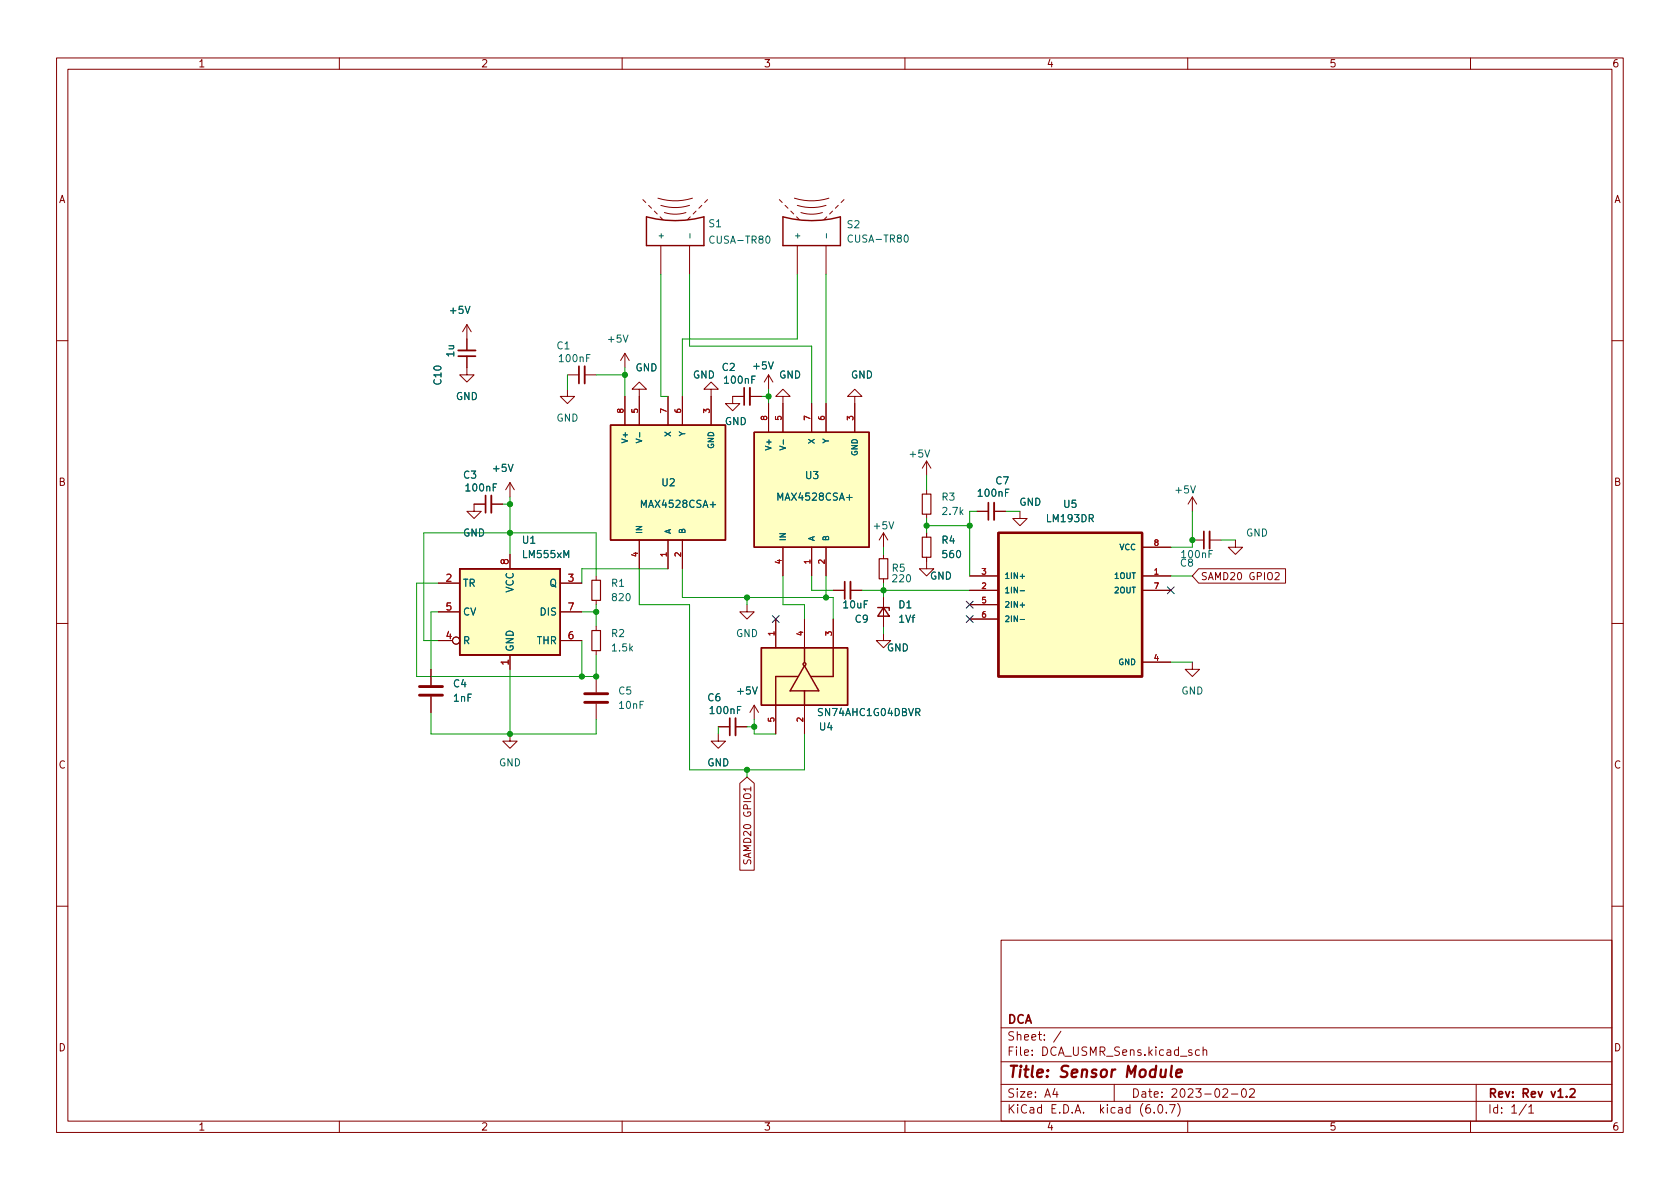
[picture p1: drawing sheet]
<svg xmlns="http://www.w3.org/2000/svg" width="297mm" height="210mm" viewBox="0 0 297 210" stroke-linecap="round" stroke-linejoin="round" font-family="sans-serif">
<g fill="none" stroke="#840000" stroke-width=".18">
<path d="M10 10.2h277v190.1h-277zM12 12.2h273v186.1h-273zM60 10.2v2M110 10.2v2M160 10.2v2M210 10.2v2M260 10.2v2M113.7 35.3l.5 .5M114.7 36.3l.5 .5M115.7 37.3l.5 .5M116.3 35a10.1 10.1 0 0 0 6.1 0M116.7 38.3l.5 .6"/>
<path d="M116.8 36.3l2.2 .4 1.5-.1 1.4-.3M117.5 37.6l1.6 .3 1.1-.1 1.1-.2M122 38.3l-.5 .6M123.1 37.3l-.5 .5M124.1 36.3l-.5 .5M125.1 35.3l-.5 .5M137.8 35.3l.5 .5M138.8 36.3l.5 .5M139.8 37.3l.5 .5M140.5 35a10.1 10.1 0 0 0 6.1 0M140.8 38.3l.6 .6M141 36.3l2.1 .4 1.5-.1 1.4-.3"/>
<path d="M141.6 37.6l1.6 .3 1.1-.1 1.1-.2M146.2 38.3l-.5 .6M147.2 37.3l-.5 .5M148.2 36.3l-.5 .5M149.2 35.3l-.5 .5M82.5 57.4l-.7 1.3M82.5 57.4v4.6M82.5 57.4l.8 1.3M116.8 43.4v5.1M121.9 43.4v5.1M141 43.4v5.1M146 43.4v5.1"/>
<path d="M10 60.2h2M82.5 63v3.3h1.3l-1.3 1.3-1.2-1.3h1.2M100.3 68.8v1.3h1.3l-1.3 1.3-1.2-1.3h1.2M100.3 66.3h2.1M103.4 66.3h2M110.5 62.5v2.5M110.5 70.1v5.1M110.5 62.5l-.8 1.2M110.5 62.5l.8 1.2M113 68.8h1.3l-1.3-1.2-1.2 1.2h1.2v6.4M118.1 70.1v5.1M120.6 70.1v5.1"/>
<path d="M125.7 68.8h1.3l-1.3-1.2-1.2 1.2h1.2v6.4M131.6 70.1h-2.1v1.3h1.3l-1.3 1.2-1.2-1.2h1.2M132.6 70.1h2M135.9 66.3v2.5M135.9 71.4v5M135.9 66.3l-.8 1.3M135.9 66.3l.8 1.3M138.4 70.1h1.3l-1.3-1.3-1.2 1.3h1.2v6.3M143.5 71.4v5M146 71.4v5M151.1 70.1h1.3l-1.3-1.3-1.2 1.3h1.2v6.3M285 60.2h2"/>
<path d="M85.9 89.1h-2.1v1.3h1.3l-1.3 1.3-1.3-1.3h1.3M86.9 89.1h2M90.2 85.3l-.8 1.3M90.2 85.3v2.6M90.2 98v2.6M90.2 85.3l.7 1.3M113 95.5v5.1M118.1 95.5v5.1M120.6 95.5v5.1M138.4 96.8v5M143.5 96.8v5M146 96.8v5"/>
<path d="M156.2 94.2l-.8 1.3M156.2 94.2v2.6M156.2 98v.8M156.2 94.2l.8 1.3M163.8 98.5v2.1h1.3l-1.3 1.2-1.2-1.2h1.2M163.8 81.5v2.6M163.8 86.6v.8M163.8 90.9v.8M163.8 94.2v.8M163.8 81.5l-.7 1.3M163.8 81.5l.8 1.3M172.7 90.4h2.1"/>
<path d="M175.8 90.4h2M180.3 90.4v1.3h1.3l-1.3 1.3-1.2-1.3h1.2M201.9 96.8h5.1M210.8 95.5h2.1M210.8 87.9l-.7 1.2M210.8 87.9v2.5M210.8 87.9l.8 1.2M213.9 95.5h2M218.4 95.5v1.3h1.3l-1.3 1.2-1.2-1.2h1.2M10 110.2h2M76.2 118.4v2.8M77.5 103.1h3.8"/>
<path d="M77.5 113.3h2.5M77.5 108.2h3.8M90.2 115.8v2.6M99.1 103.1h3.8M99.1 113.3h3.8M99.1 108.2h3.8M105.4 101.8v.8M105.4 106.2v.7M105.4 110.7v.8M105.4 115.1v.7M105.4 119.6v2.8M132.1 106.9v1.3h1.2l-1.2 1.3-1.3-1.3h1.3"/>
<path d="M137.2 109.5v5M142.2 109.5v5M147.3 104.4h2.1M147.3 109.5v5M150.4 104.4h2M156.2 112v1.3h1.3l-1.3 1.2-1.3-1.2h1.3M156.2 102.4v.7M156.2 105.7v5M171.4 101.8h5.1M171.4 104.4h5.1M171.4 106.9h5.1M171.4 109.5h5.1"/>
<path d="M201.9 101.8h5.1M201.9 104.4h5.1M201.9 117.1h5.1M210.8 117.1v1.3h1.3l-1.3 1.2-1.3-1.2h1.3M211.9 100.6h15.4v2.5h-15.4l-1.1-1.3zM225.4 101.4l.5-.2 .3 .4-.8 .9h.8M285 110.2h2M76.2 123.2v2.8M90.2 129.8v1.3h1.2l-1.2 1.2-1.3-1.2h1.3M105.4 124.5v2.7M127 129.8v1.3h1.3l-1.3 1.2-1.3-1.2h1.3M127 128.5h2"/>
<path d="M130 128.5h2.1M130.8 138.5l1.3-1.1 1.3 1.1v15.4h-2.6zM133.3 124.7l-.7 1.3M133.3 124.7v2.5M133.3 124.7l.8 1.3M137.2 124.7v5.1M142.2 124.7v5.1M131.5 152v.5l.2 .3 .3-.2 .3-.5h.3l.1 .2v.5M10 160.2h2M177 166.3h108v32h-108zM285 160.2h2M60 198.3v2"/>
<path d="M110 198.3v2M160 198.3v2M177 194.8h108M177 191.8h108M177 187.8h108M177 181.8h108M186.5 192.5l-.4 1h1M186.9 193v1M187.6 182.4l-1.3 1.9M197 191.8v3M204.1 196.7v.1M204.9 195.4l.2-.1a.81 .81 0 0 1 .6 .7 .81 .81 0 0 1-.3 .8h-.2a.81 .81 0 0 1-.6-.6 .81 .81 0 0 1 .3-.8z"/>
<path d="M206.2 196.7v.1M206.8 195.3h1l-.7 1.5M208.2 195.1a1.72 1.72 0 0 1 0 2.3M210 198.3v2M210.7 185.7l-.3-.1-.3 .2 .1 .3 .5 .1v.4h-.6M212.1 185.7l-.5-.1-.2 .3v.4l.1 .3h.6M212.7 185.8l.2-.2 .4 .1 .1 .9M212.7 185.1v1.5M216.2 192.7l.6-.2 .2 .2 .1 .3-1 1h1M217.7 193.5h1.2M219.7 192.6l.2-.1a.81 .81 0 0 1 .5 .7 .81 .81 0 0 1-.3 .8h-.1a.81 .81 0 0 1-.6-.6 .81 .81 0 0 1 .3-.8zM220.9 192.7l.6-.2 .2 .2 .1 .3-.9 1h.9"/>
<path d="M260 198.3v2M261 191.8v6.5M269.9 195.3l-1.3 1.9M270.3 195.8l.4-.5v1.5M270.3 196.8h.9"/>
<circle cx="80.6" cy="113.3" r=".63"/>
</g>
<path d="M81 63h3.1M102.4 64.8v3M131.6 68.6v3M85.9 87.6v3.1M174.8 88.9v3M212.9 94v3M149.4 102.9v3M129 127v3M277.6 192.7l.6-.2 .2 .2 .1 .3-.9 1h.9" fill="none" stroke="#840000" stroke-width=".3"/>
<path d="M207.2 188.5l-.2 1.7 .2 .3M208 189.8l1-.2-.1-.4-.2-.1-.6 .1-.2 1 .3 .3 .6-.1" fill="none" stroke="#840000" stroke-width=".4"/>
<path d="M155.4 98.8h1.6v3.6h-1.6zM163.1 95h1.5v3.5h-1.5zM163.1 87.4h1.5v3.5h-1.5zM104.6 111.5h1.6v3.6h-1.6zM104.6 102.6h1.6v3.6h-1.6z" fill="none" stroke="#840000" stroke-width=".2"/>
<g fill="none" stroke="#840000" stroke-width=".25">
<path d="M114.3 38.3a19.6 19.6 0 0 0 10.2 0v5.1h-10.2zM138.4 38.3a19.6 19.6 0 0 0 10.2 0v5.1h-10.2zM107.9 75.2h20.4v20.3h-20.4zM133.3 76.4h20.4v20.4h-20.4zM81.3 100.6h17.8v15.2h-17.8zM134.6 114.5h15.3v10.2h-15.3zM141.1 119.6h-3.9v5.1M142.2 114.5v2.6M142.2 117.7l2.6 4.5h-5.1zM147.3 114.5v5.1h-3.9M155.2 107.4h2v.5M156.2 107.4l1 1.6h-2z"/>
<path d="M142.2 122.2v2.5"/>
<circle cx="142.2" cy="117.4" r=".25"/>
</g>
<path d="M122 41.3v.8M146.1 41.3v.8M112.5 77.6l1 .4-1 .3M137.9 78.9l1 .3-1 .4M180.4 104.5h.8M180.4 101.9h.8M180.4 107h.8M180.4 109.5h.8" fill="none" stroke="#006464" stroke-width=".18"/>
<path d="M74.2 122.9h4M74.2 121.4h4M103.4 124.2h4M103.4 122.7h4" fill="none" stroke="#840000" stroke-width=".51"/>
<path d="M81 62h3.1M103.4 64.8v3M132.6 68.6v3M86.9 87.6v3.1M175.8 88.9v3M213.9 94v3M150.4 102.9v3M130 127v3" fill="none" stroke="#840000" stroke-width=".33"/>
<g fill="#ffffc2" stroke="#ffffc2" stroke-width=".18">
<path d="M176.5 94.2h25.4v25.4h-25.4z"/>
<path d="M133.3 76.4h20.4v20.4h-20.4z"/>
<path d="M81.3 100.6h17.8v15.2h-17.8z"/>
<path d="M107.9 75.2h20.4v20.3h-20.4z"/>
<path d="M134.6 114.5h15.3v10.2h-15.3z"/>
</g>
<path d="M176.5 94.2h25.4v25.4h-25.4z" fill="none" stroke="#840000" stroke-width=".41"/>
<g fill="none" stroke="#009600" stroke-width=".18">
<path d="M116.8 48.5v21.6h1.3M121.9 48.5v12.7h21.6v10.2M141 48.5v11.4h-20.4v10.2M146 48.5v22.9M100.3 66.3v2.5M105.4 66.3h5.1M110.5 65v5.1M134.6 70.1h1.3M135.9 68.8v2.6M88.9 89.1h1.3M90.2 87.9v10.1M156.2 96.8v1.2"/>
<path d="M163.8 93h7.6M163.8 84.1v2.5M163.8 91.7v2.5M172.7 90.4h-1.3v11.4M177.8 90.4h2.5M210.8 90.4v6.4h-3.8M215.9 95.5h2.5M77.5 103.1h-3.8v16.5h31.7v-3.8M77.5 108.2h-1.3v10.2M90.2 118.4v11.4M102.9 108.2h2.5M102.9 113.3v6.3"/>
<path d="M105.4 101.8v-7.6h-30.5v19.1h2.6M105.4 106.9v3.8M113 100.6v6.3h8.9v29.2h20.3v-6.3M118.1 100.6h-15.2v2.5M120.6 100.6v5.1h26.7v3.8M132.1 105.7v1.2M138.4 101.8v5.1h3.8v2.6M143.5 101.8v2.6h3.8M146 101.8v3.9M152.4 104.4h19M156.2 103.1v2.6M156.2 110.7v1.3"/>
<path d="M207 117.1h3.8M207 101.8h3.8M76.2 126v3.8h29.2v-2.6M127 128.5v1.3M132.1 128.5h1.2M132.1 136.1v1.3M133.3 127.2v2.6h3.9"/>
</g>
<path d="M136.6 108.9l1.2 1.2M137.8 108.9l-1.2 1.2M170.8 108.9l1.3 1.2M170.8 106.3l1.3 1.2M172.1 108.9l-1.3 1.2M172.1 106.3l-1.3 1.2M206.4 103.8l1.2 1.2M207.6 103.8l-1.2 1.2" fill="none" stroke="#000084" stroke-width=".18"/>
<g fill="#009600" stroke="#009600" stroke-width=".18">
<circle cx="105.4" cy="119.6" r=".46"/>
<circle cx="90.2" cy="129.8" r=".46"/>
<circle cx="102.9" cy="119.6" r=".46"/>
<circle cx="210.8" cy="95.5" r=".46"/>
<circle cx="171.4" cy="93" r=".46"/>
<circle cx="163.8" cy="93" r=".46"/>
<circle cx="132.1" cy="105.7" r=".46"/>
<circle cx="135.9" cy="70.1" r=".46"/>
<circle cx="110.5" cy="66.3" r=".46"/>
<circle cx="156.2" cy="104.4" r=".46"/>
<circle cx="133.3" cy="128.5" r=".46"/>
<circle cx="146" cy="105.7" r=".46"/>
<circle cx="132.1" cy="136.1" r=".46"/>
<circle cx="90.2" cy="89.1" r=".46"/>
<circle cx="105.4" cy="108.2" r=".46"/>
<circle cx="90.2" cy="94.2" r=".46"/>
</g>
<text font-size="2.8" fill="#840000" x="178" y="190.6">Title: Sensor Module</text>
<g font-size="2.1" fill="#840000">
<text x="178" y="184">Sheet: /</text>
<text x="178" y="181">DCA</text>
<text x="178" y="186.7">File: DCA_USMR_Sens.kicad_sch</text>
<text x="178" y="196.9">KiCad E.D.A. kicad (6.0.7)</text>
<text x="178" y="194.1">Size: A4</text>
<text x="200" y="194.1">Date: 2023-02-02</text>
<text x="263" y="194.1">Rev: Rev v1.2</text>
<text x="263" y="196.9">Id: 1/1</text>
</g>
<g font-size="1.8" fill="#840000">
<text x="35" y="11.9">1</text>
<text x="85" y="11.9">2</text>
<text x="135" y="11.9">3</text>
<text x="185" y="11.9">4</text>
<text x="235" y="11.9">5</text>
<text x="285" y="11.9">6</text>
<text x="10.3" y="35.9">A</text>
<text x="285.3" y="35.9">A</text>
<text x="10.3" y="85.9">B</text>
<text x="285.3" y="85.9">B</text>
<text x="212.2" y="102.6">SAMD20 GPIO2</text>
<text x="10.3" y="135.9">C</text>
<text x="285.3" y="135.9">C</text>
<text x="132.8" y="151.9" transform="rotate(-90 132.8 151.9)">SAMD20 GPIO1</text>
<text x="10.3" y="185.9">D</text>
<text x="285.3" y="185.9">D</text>
<text x="35" y="199.9">1</text>
<text x="85" y="199.9">2</text>
<text x="135" y="199.9">3</text>
<text x="185" y="199.9">4</text>
<text x="235" y="199.9">5</text>
<text x="285" y="199.9">6</text>
</g>
<g font-size="1.8" fill="#006464">
<text x="125.4" y="40.2">S1</text>
<text x="149.8" y="40.3">S2</text>
<text x="125.8" y="43.1">CUSA-TR80</text>
<text x="150.3" y="42.9">CUSA-TR80</text>
<text x="79.7" y="55.5">+5V</text>
<text x="80.3" y="63.1" transform="rotate(-90 80.3 63.1)">1u</text>
<text x="98.5" y="61.8">C1</text>
<text x="99" y="64">100nF</text>
<text x="107.6" y="60.6">+5V</text>
<text x="112.3" y="65.7">GND</text>
<text x="127.7" y="65.6">C2</text>
<text x="133.3" y="65.3">+5V</text>
<text x="78" y="68" transform="rotate(-90 78 68)">C10</text>
<text x="80.6" y="70.7">GND</text>
<text x="122.5" y="66.9">GND</text>
<text x="128.2" y="67.8">100nF</text>
<text x="137.7" y="66.9">GND</text>
<text x="150.4" y="66.9">GND</text>
<text x="98.4" y="74.5">GND</text>
<text x="128.1" y="75.2">GND</text>
<text x="87.3" y="83.4">+5V</text>
<text x="161" y="80.9">+5V</text>
<text x="82" y="84.6">C3</text>
<text x="82.5" y="86.9">100nF</text>
<text x="113.7" y="89.8">MAX4528CSA+</text>
<text x="117.1" y="86">U2</text>
<text x="137.8" y="88.5">MAX4528CSA+</text>
<text x="142.5" y="84.7">U3</text>
<text x="166.6" y="88.5">R3</text>
<text x="173.1" y="87.8">100nF</text>
<text x="176.1" y="85.6">C7</text>
<text x="180.2" y="89.4">GND</text>
<text x="188.1" y="89.8">U5</text>
<text x="208" y="87.2">+5V</text>
<text x="81.9" y="94.9">GND</text>
<text x="154.6" y="93.6">+5V</text>
<text x="166.8" y="91.1">2.7k</text>
<text x="185.2" y="92.3">LM193DR</text>
<text x="220.3" y="94.9">GND</text>
<text x="92.4" y="96.1">U1</text>
<text x="92.6" y="98.7">LM555xM</text>
<text x="157.8" y="101.1">R5</text>
<text x="166.6" y="96.1">R4</text>
<text x="166.8" y="98.7">560</text>
<text x="208.7" y="100.2">C8</text>
<text x="209.1" y="98.7">100nF</text>
<text x="81.8" y="103.8">TR</text>
<text x="90.8" y="104.8" transform="rotate(-90 90.8 104.8)">VCC</text>
<text x="97.2" y="103.8">Q</text>
<text x="108.1" y="103.8">R1</text>
<text x="108.4" y="106.3">820</text>
<text x="149.2" y="107.6">10uF</text>
<text x="157.9" y="103">220</text>
<text x="158.9" y="107.6">D1</text>
<text x="164.4" y="102.5">GND</text>
<text x="81.8" y="113.9">R</text>
<text x="81.8" y="108.8">CV</text>
<text x="94.9" y="113.9">THR</text>
<text x="95.6" y="108.8">DIS</text>
<text x="108.1" y="112.6">R2</text>
<text x="130.1" y="112.6">GND</text>
<text x="151.2" y="110.1">C9</text>
<text x="159" y="110.1">1Vf</text>
<text x="90.8" y="115.3" transform="rotate(-90 90.8 115.3)">GND</text>
<text x="108.3" y="115.2">1.5k</text>
<text x="156.8" y="115.2">GND</text>
<text x="80.2" y="121.5">C4</text>
<text x="80.2" y="124.1">1nF</text>
<text x="109.4" y="122.8">C5</text>
<text x="109.6" y="125.3">10nF</text>
<text x="125.2" y="124">C6</text>
<text x="130.5" y="122.8">+5V</text>
<text x="208.9" y="122.8">GND</text>
<text x="125.7" y="126.3">100nF</text>
<text x="144.9" y="126.6">SN74AHC1G04DBVR</text>
<text x="144.9" y="129.2">U4</text>
<text x="88.2" y="135.5">GND</text>
<text x="125" y="135.5">GND</text>
</g>
<g font-size="1.8" fill="#a90000">
<text x="89.9" y="99.8" transform="rotate(-90 89.9 99.8)">8</text>
<text x="78.9" y="102.9">2</text>
<text x="78.9" y="107.9">5</text>
<text x="100.5" y="102.9">3</text>
<text x="100.5" y="107.9">7</text>
<text x="78.9" y="113">4</text>
<text x="100.5" y="113">6</text>
<text x="89.9" y="117.6" transform="rotate(-90 89.9 117.6)">1</text>
</g>
<g font-size="1.4" fill="#006464">
<text x="117.3" y="42.4" transform="rotate(-90 117.3 42.4)">+</text>
<text x="141.5" y="42.4" transform="rotate(-90 141.5 42.4)">+</text>
<text x="111" y="78" transform="rotate(-90 111 78)">V+</text>
<text x="113.5" y="77.6" transform="rotate(-90 113.5 77.6)">V-</text>
<text x="118.6" y="77.1" transform="rotate(-90 118.6 77.1)">X</text>
<text x="121.2" y="77.1" transform="rotate(-90 121.2 77.1)">Y</text>
<text x="126.2" y="79.3" transform="rotate(-90 126.2 79.3)">GND</text>
<text x="136.4" y="79.2" transform="rotate(-90 136.4 79.2)">V+</text>
<text x="138.9" y="78.9" transform="rotate(-90 138.9 78.9)">V-</text>
<text x="144" y="78.4" transform="rotate(-90 144 78.4)">X</text>
<text x="146.6" y="78.4" transform="rotate(-90 146.6 78.4)">Y</text>
<text x="151.6" y="80.6" transform="rotate(-90 151.6 80.6)">GND</text>
<text x="113.5" y="94.5" transform="rotate(-90 113.5 94.5)">IN</text>
<text x="118.6" y="94.5" transform="rotate(-90 118.6 94.5)">A</text>
<text x="121.2" y="94.5" transform="rotate(-90 121.2 94.5)">B</text>
<text x="138.9" y="95.8" transform="rotate(-90 138.9 95.8)">IN</text>
<text x="144" y="95.8" transform="rotate(-90 144 95.8)">A</text>
<text x="146.6" y="95.8" transform="rotate(-90 146.6 95.8)">B</text>
<text x="197.9" y="97.3">VCC</text>
<text x="177.5" y="104.9">1IN-</text>
<text x="177.5" y="102.4">1IN+</text>
<text x="177.5" y="107.4">2IN+</text>
<text x="197.1" y="102.4">1OUT</text>
<text x="197.1" y="104.9">2OUT</text>
<text x="177.5" y="110">2IN-</text>
<text x="197.8" y="117.6">GND</text>
</g>
<g font-size="1.4" fill="#a90000">
<text x="110.2" y="73" transform="rotate(-90 110.2 73)">8</text>
<text x="112.8" y="73" transform="rotate(-90 112.8 73)">5</text>
<text x="117.9" y="73" transform="rotate(-90 117.9 73)">7</text>
<text x="120.4" y="73" transform="rotate(-90 120.4 73)">6</text>
<text x="125.5" y="73" transform="rotate(-90 125.5 73)">3</text>
<text x="135.6" y="74.3" transform="rotate(-90 135.6 74.3)">8</text>
<text x="138.2" y="74.3" transform="rotate(-90 138.2 74.3)">5</text>
<text x="143.3" y="74.3" transform="rotate(-90 143.3 74.3)">7</text>
<text x="145.8" y="74.3" transform="rotate(-90 145.8 74.3)">6</text>
<text x="150.9" y="74.3" transform="rotate(-90 150.9 74.3)">3</text>
<text x="112.8" y="98.4" transform="rotate(-90 112.8 98.4)">4</text>
<text x="117.9" y="98.4" transform="rotate(-90 117.9 98.4)">1</text>
<text x="120.4" y="98.4" transform="rotate(-90 120.4 98.4)">2</text>
<text x="138.2" y="99.7" transform="rotate(-90 138.2 99.7)">4</text>
<text x="143.3" y="99.7" transform="rotate(-90 143.3 99.7)">1</text>
<text x="145.8" y="99.7" transform="rotate(-90 145.8 99.7)">2</text>
<text x="173.6" y="101.6">3</text>
<text x="204.1" y="101.6">1</text>
<text x="204.1" y="96.5">8</text>
<text x="173.6" y="104.1">2</text>
<text x="173.6" y="106.7">5</text>
<text x="204.1" y="104.1">7</text>
<text x="136.9" y="112.4" transform="rotate(-90 136.9 112.4)">1</text>
<text x="142" y="112.4" transform="rotate(-90 142 112.4)">4</text>
<text x="147.1" y="112.4" transform="rotate(-90 147.1 112.4)">3</text>
<text x="173.6" y="109.2">6</text>
<text x="204.1" y="116.8">4</text>
<text x="136.9" y="127.6" transform="rotate(-90 136.9 127.6)">5</text>
<text x="142" y="127.6" transform="rotate(-90 142 127.6)">2</text>
</g>
</svg>
